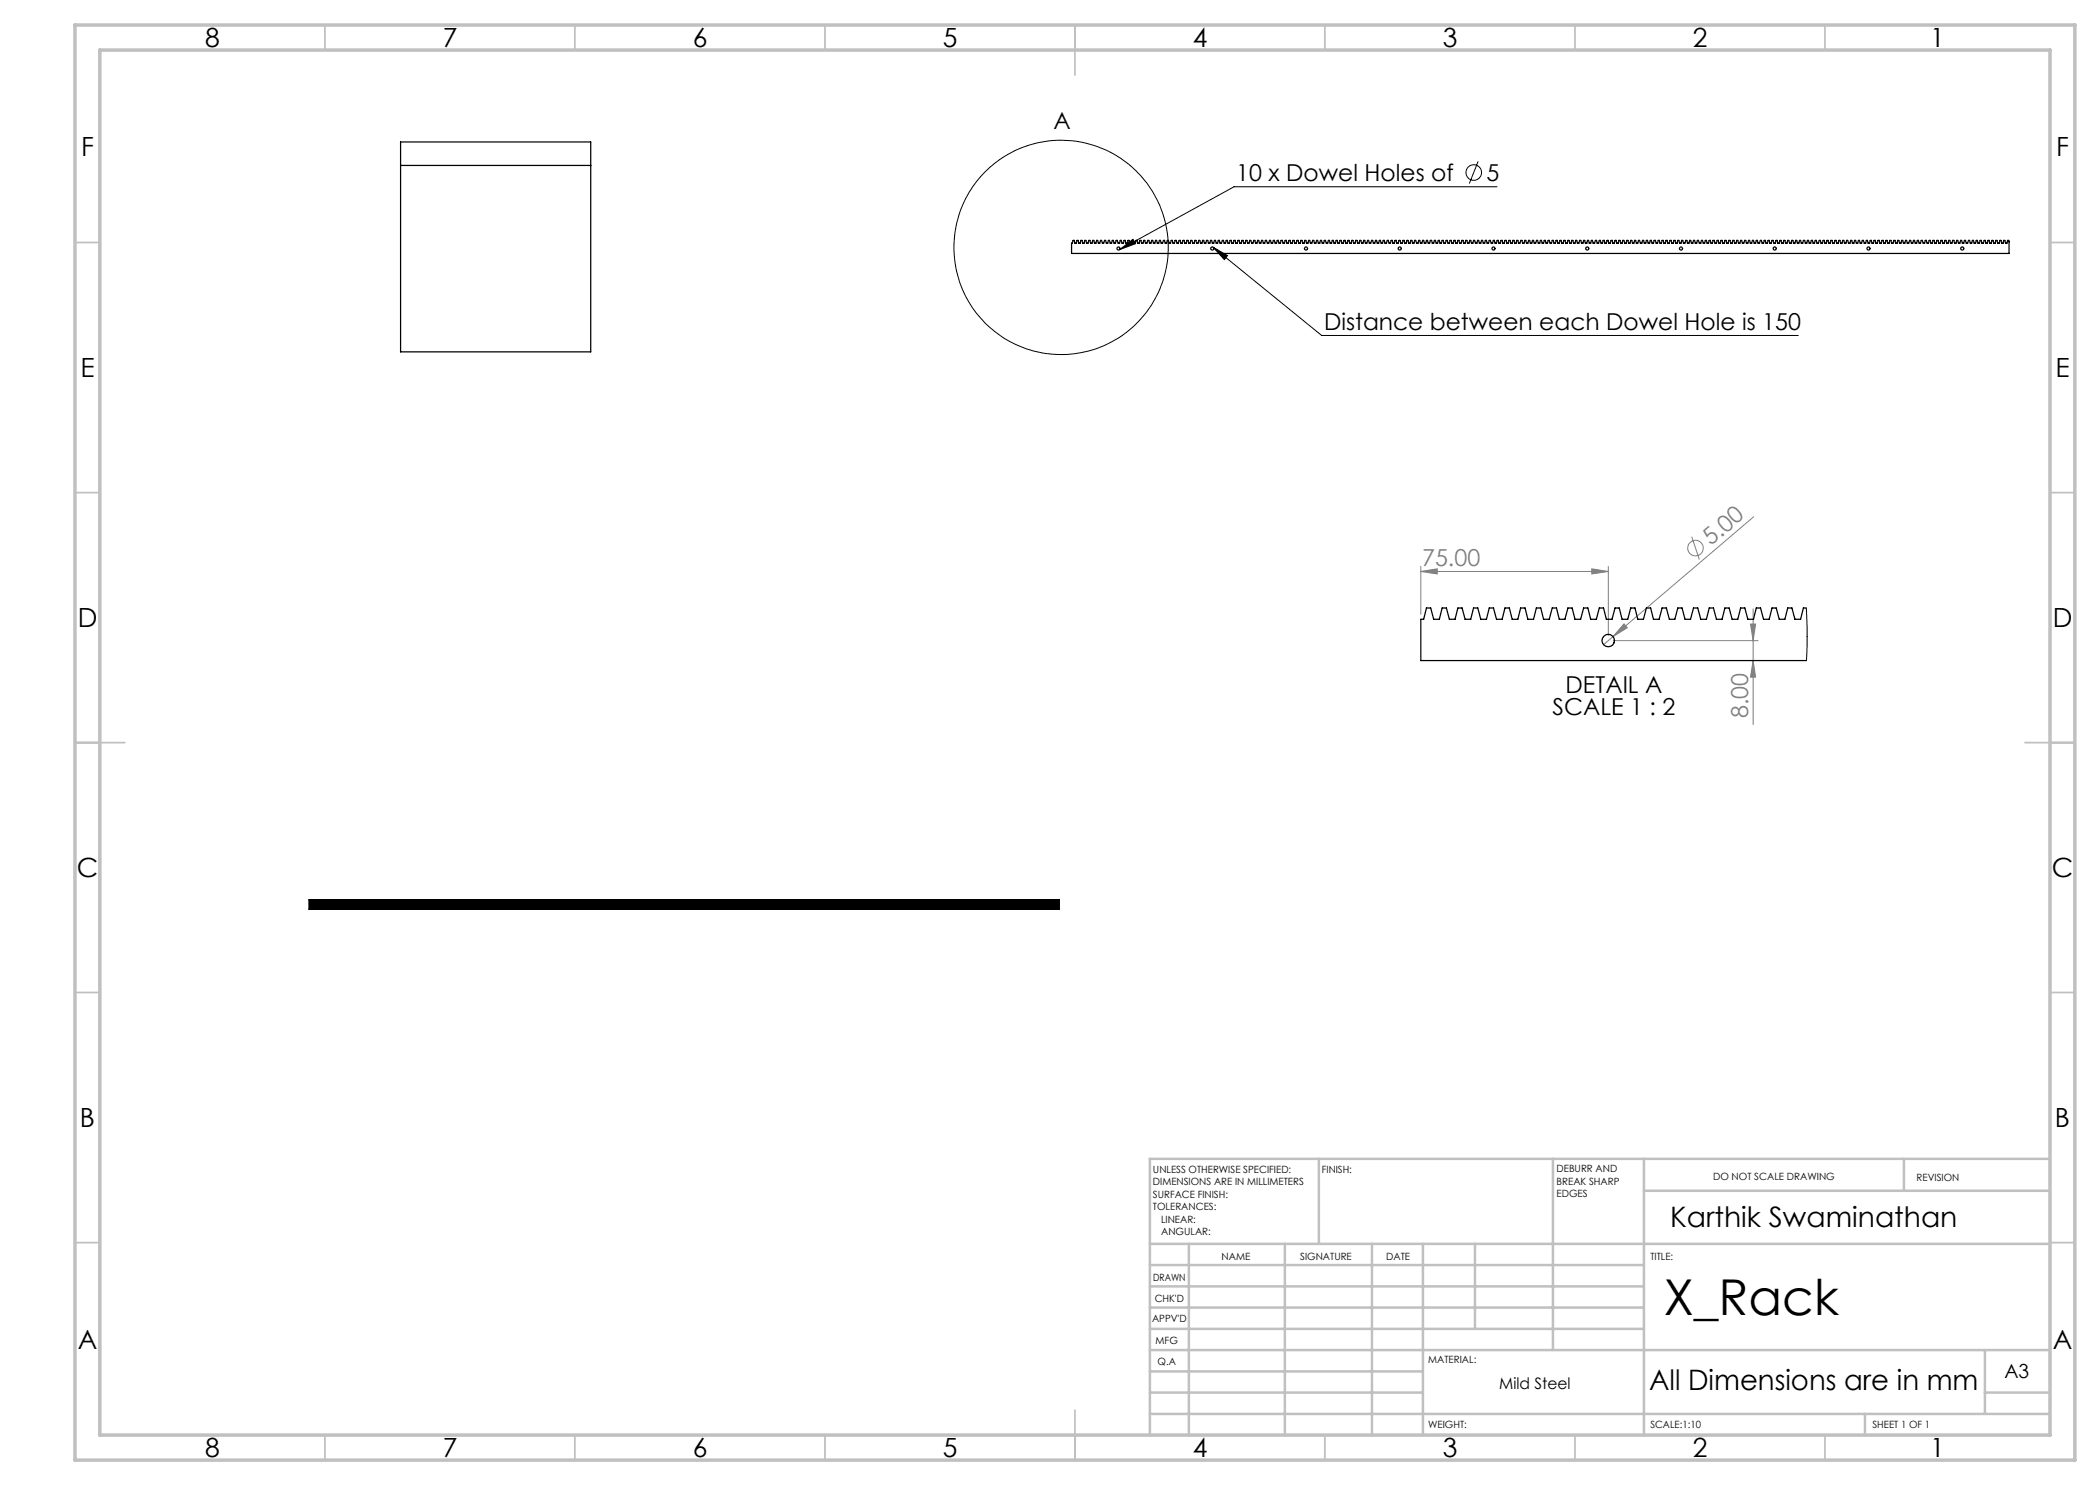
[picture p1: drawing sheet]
<svg xmlns="http://www.w3.org/2000/svg" width="420mm" height="297mm" viewBox="0 0 420 297" stroke-linecap="round" stroke-linejoin="round" font-family="sans-serif">
<g fill="none" stroke="#000" stroke-width=".2">
<path d="M295.6 32.3l-1.7 4.4M299.4 37.4h-52.6l-22.9 12.5M223.9 49.9l2.7-2 .5 .9zM242.6 49.5l2.9 1.6-.6 .8zM242.6 49.5l21.7 17.6h95.4"/>
<circle cx="294.7" cy="34.5" r="1.56"/>
<circle cx="212.2" cy="49.5" r="21.4"/>
</g>
<g fill="none" stroke="#808080" stroke-width=".2">
<path d="M284.2 114.3l3.2-.5v1zM284.2 113.3v9.6M284.2 114.3h37.5M318.3 113.8l3.4 .5-3.4 .5zM321.7 113.3v13.8M338.3 107.3l1.6 4.6M350.7 103.4l-30 25.5M322.7 128.1h28.9M324.8 124.8l.6 .8-2.8 1.7zM350.1 124.8h1l-.5 3.3zM350.6 121.8v23.1M350.6 132.1l.5 3.3h-1z"/>
<circle cx="339.1" cy="109.6" r="1.56"/>
</g>
<g fill="none" stroke="#c0c0c0" stroke-width=".35">
<path d="M65 5v5M115 5v5M165 5v5M215 5v10M265 5v5M315 5v5M365 5v5M15 48.5h5M410 48.5h5M15 98.5h5M410 98.5h5M15 148.5h10"/>
<path d="M405 148.5h10M15 198.5h5M410 198.5h5M15 248.5h5M410 248.5h5M65 287v5M115 287v5M165 287v5M215 282v10M265 287v5M315 287v5M365 287v5"/>
</g>
<g fill="none" stroke="#c0c0c0" stroke-width=".5">
<path d="M263.8 231.8v17M310.6 231.8v38.2M328.8 231.8v55.2M328.8 238.2h81.2M380.8 231.8v6.4M410 231.8h-180v55.2M230 248.8h180M230 257.3h98.8M230 253h98.8M237.8 248.8v38.2M257 248.8v38.2M274.4 248.8v38.2"/>
<path d="M284.6 248.8v38.2M295 248.8v17M230 265.8h98.8M230 261.5h98.8M230 278.5h54.6M230 274.3h54.6M230 270h180M397 278.5h13M397 270v12.8M230 282.8h180M373 282.8v4.2"/>
</g>
<path d="M15 5h400v287h-400zM20 10h390v277h-390z" fill="none" stroke="#c0c0c0" stroke-width=".7"/>
<path d="M223.9 49.9l2.7-2 .5 .9zM242.6 49.5l2.9 1.6-.6 .8z" fill="#000"/>
<g fill="#808080">
<path d="M324.8 124.8l.6 .8-2.8 1.7z"/>
<path d="M318.3 113.8l3.4 .5-3.4 .5zM284.2 114.3l3.2-.5v1z"/>
<path d="M350.1 124.8h1l-.5 3.3zM350.6 132.1l.5 3.3h-1z"/>
</g>
<g fill="none" stroke="#000" stroke-width=".25">
<path d="M80.1 33.1h38M80.1 28.4h38v42h-38zM214.6 48.1h.2l.2 .5h.3l.1-.5h.2l.2 .5h.2l.2-.5h.2l.1 .5h.3l.2-.5h.2l.1 .5h.3l.2-.5h.2l.1 .5h.3l.1-.5h.3l.1 .5h.3l.1-.5h.2l.2 .5h.3l.1-.5h.2l.2 .5h.2l.2-.5h.2l.2 .5h.2l.2-.5h.2l.1 .5h.3l.2-.5h.2l.1 .5h.3l.1-.5h.2l.2 .5h.3l.1-.5h.3l.1 .5h.3l.1-.5h.2l.2 .5h.3l.1-.5h.2l.2 .5h.2l.2-.5h.2l.2 .5h.2l.2-.5h.2l.1 .5h.3l.2-.5h.2l.1 .5h.3l.1-.5h.3l.1 .5h.3l.2-.5h.2l.1 .5h.3l.1-.5h.2l.2 .5h.3l.1-.5h.2l.2 .5h.2l.2-.5h.2l.1 .5h.3l.2-.5h.2l.1 .5h.3l.2-.5h.2l.1 .5h.3l.1-.5h.3l.1 .5h.3l.1-.5h.2l.2 .5h.3l.1-.5h.2l.2 .5h.3l.1-.5h.2l.2 .5h.2l.2-.5h.2l.1 .5h.3l.2-.5h.2l.1 .5h.3l.2-.5h.2l.1 .5h.3l.1-.5h.3l.1 .5h.3l.1-.5h.2l.2 .5h.3l.1-.5h.2l.2 .5h.3l.1-.5h.2l.2 .5h.2l.2-.5h.2l.1 .5h.3l.2-.5h.2l.1 .5h.3l.2-.5h.2l.1 .5h.3l.2-.5h.2l.1 .5h.3l.1-.5h.2l.2 .5h.3l.1-.5h.2l.2 .5h.2l.2-.5h.2l.2 .5h.2l.2-.5h.2l.1 .5h.3l.2-.5h.2l.1 .5h.3l.1-.5h.3l.1 .5h.3l.2-.5h.2l.1 .5h.3l.1-.5h.2l.2 .5h.3l.1-.5h.2l.2 .5h.2l.2-.5h.2l.2 .5h.3l.1-.5h.2l.1 .5h.3l.2-.5h.2l.1 .5h.3l.1-.5h.3l.1 .5h.3l.1-.5h.3l.1 .5h.3l.1-.5h.2l.2 .5h.3l.1-.5h.2l.2 .5h.2l.2-.5h.2l.1 .5h.3l.2-.5h.2l.2 .5h.2l.2-.5h.2l.1 .5h.3l.1-.5h.3l.1 .5h.3l.1-.5h.2l.2 .5h.3l.1-.5h.2l.2 .5h.3l.1-.5h.2l.2 .5h.2l.2-.5h.2l.1 .5h.3l.2-.5h.2l.2 .5h.2l.2-.5h.2l.1 .5h.3l.2-.5h.2l.1 .5h.3l.1-.5h.2l.2 .5h.3l.1-.5h.2l.2 .5h.3l.1-.5h.2l.2 .5h.3l.1-.5h.2l.1 .5h.3l.2-.5h.2l.1 .5h.3l.1-.5h.3l.1 .5h.3l.2-.5h.2l.1 .5h.3l.1-.5h.2l.2 .5h.3l.1-.5h.2l.2 .5h.2l.2-.5h.2l.2 .5h.3l.1-.5h.2l.1 .5h.3l.2-.5h.2l.1 .5h.3l.1-.5h.3l.1 .5h.3l.2-.5h.2l.1 .5h.3l.1-.5h.2l.2 .5h.3l.1-.5h.2l.2 .5h.2l.2-.5h.2l.2 .5h.3l.1-.5h.2l.2 .5h.2l.2-.5h.2l.1 .5h.3l.2-.5h.2l.1 .5h.3l.1-.5h.2l.2 .5h.3l.1-.5h.3l.1 .5h.3l.1-.5h.2l.2 .5h.3l.1-.5h.2l.1 .5h.3l.2-.5h.2l.2 .5h.2l.2-.5h.2l.1 .5h.3l.2-.5h.2l.1 .5h.3l.1-.5h.2l.2 .5h.3l.1-.5h.3l.1 .5h.3l.1-.5h.2l.2 .5h.3l.1-.5h.2l.1 .5h.3l.2-.5h.2l.1 .5h.3l.2-.5h.2l.1 .5h.3l.2-.5h.2l.1 .5h.3l.1-.5h.2l.2 .5h.3l.1-.5h.2l.2 .5h.3l.1-.5h.2l.2 .5h.3l.1-.5h.2l.2 .5h.2l.2-.5h.2l.1 .5h.3l.2-.5h.2l.1 .5h.3l.2-.5h.2l.1 .5h.3l.1-.5h.2l.2 .5h.3l.1-.5h.2l.2 .5h.2l.2-.5h.2l.2 .5h.3l.1-.5h.2l.2 .5h.2l.2-.5h.2l.1 .5h.3l.2-.5h.2l.1 .5h.3l.2-.5h.2l.1 .5h.3l.1-.5h.3l.1 .5h.3l.1-.5h.2l.2 .5h.3l.1-.5h.2l.1 .5h.3l.2-.5h.2l.2 .5h.2l.2-.5h.2l.1 .5h.3l.2-.5h.2l.1 .5h.3l.1-.5h.2l.2 .5h.3l.1-.5h.3l.1 .5h.3l.1-.5h.2l.2 .5h.3l.1-.5h.2l.1 .5h.3l.2-.5h.2l.2 .5h.2l.2-.5h.2l.1 .5h.3l.2-.5h.2l.1 .5h.3l.1-.5h.2l.2 .5h.3l.1-.5h.3l.1 .5h.3l.1-.5h.2l.2 .5h.3l.1-.5h.2l.2 .5h.2l.2-.5h.2l.1 .5h.3l.2-.5h.2l.1 .5h.3l.2-.5h.2l.1 .5h.3l.1-.5h.3l.1 .5h.3l.1-.5h.2l.2 .5h.3l.1-.5h.2l.2 .5h.3l.1-.5h.2l.2 .5h.2l.2-.5h.2l.1 .5h.3l.2-.5h.2l.1 .5h.3l.2-.5h.2l.1 .5h.3l.1-.5h.3l.1 .5h.3l.1-.5h.2l.2 .5h.3l.1-.5h.2l.2 .5h.3l.1-.5h.2l.2 .5h.2l.2-.5h.2l.1 .5h.3l.2-.5h.2l.1 .5h.3l.1-.5h.3l.1 .5h.3l.1-.5h.3l.1 .5h.3l.1-.5h.2l.2 .5h.3l.1-.5h.2l.2 .5h.2l.2-.5h.2l.2 .5h.2l.2-.5h.2l.1 .5h.3l.2-.5h.2l.1 .5h.3l.1-.5h.3l.1 .5h.3l.1-.5h.3l.1 .5h.3l.1-.5h.2l.2 .5h.3l.1-.5h.2l.2 .5h.2l.2-.5h.2l.2 .5h.2l.2-.5h.2l.1 .5h.3l.2-.5h.2l.1 .5h.3l.1-.5h.3l.1 .5h.3l.1-.5h.2l.2 .5h.3l.1-.5h.2l.2 .5h.3l.1-.5h.2l.2 .5h.2l.2-.5h.2l.1 .5h.3l.2-.5h.2l.1 .5h.3l.2-.5h.2l.1 .5h.3l.1-.5h.3l.1 .5h.3l.1-.5h.2l.2 .5h.3l.1-.5h.2l.2 .5h.3l.1-.5h.2l.2 .5h.2l.2-.5h.2l.1 .5h.3l.2-.5h.2l.1 .5h.3l.2-.5h.2l.1 .5h.3l.1-.5h.3l.1 .5h.3l.1-.5h.2l.2 .5h.3l.1-.5h.2l.2 .5h.3l.1-.5h.2l.2 .5h.2l.2-.5h.2l.1 .5h.3l.2-.5h.2l.1 .5h.3l.1-.5h.3l.1 .5h.3l.2-.5h.2l.1 .5h.3l.1-.5h.2l.2 .5h.3l.1-.5h.2l.2 .5h.2l.2-.5h.2l.2 .5h.3l.1-.5h.2l.1 .5h.3l.2-.5h.2l.1 .5h.3l.1-.5h.3l.1 .5h.3l.2-.5h.2l.1 .5h.3l.1-.5h.2l.2 .5h.3l.1-.5h.2l.2 .5h.2l.2-.5h.2l.1 .5h.3l.2-.5h.2l.1 .5h.3l.2-.5h.2l.1 .5h.3l.1-.5h.3l.1 .5h.3l.1-.5h.2l.2 .5h.3l.1-.5h.2l.2 .5h.3l.1-.5h.2l.2 .5h.2l.2-.5h.2l.1 .5h.3l.2-.5h.2l.2 .5h.2l.2-.5h.2l.1 .5h.3l.2-.5h.2l.1 .5h.3l.1-.5h.2l.2 .5h.3l.1-.5h.2l.2 .5h.3l.1-.5h.2l.2 .5h.2l.2-.5h.2l.1 .5h.3l.2-.5h.2l.1 .5h.3l.2-.5h.2l.1 .5h.3l.2-.5h.2l.1 .5h.3l.1-.5h.2l.2 .5h.3l.1-.5h.2l.2 .5h.2l.2-.5h.2l.2 .5h.3l.1-.5h.2l.1 .5h.3l.2-.5h.2l.1 .5h.3l.1-.5h.3l.1 .5h.3l.2-.5h.2l.1 .5h.3l.1-.5h.2l.2 .5h.3l.1-.5h.2l.2 .5h.2l.2-.5h.2l.2 .5h.3l.1-.5h.2l.1 .5h.3l.2-.5h.2l.1 .5h.3l.1-.5h.3l.1 .5h.3l.1-.5h.3l.1 .5h.3l.1-.5h.2l.2 .5h.3l.1-.5h.2l.2 .5h.2l.2-.5h.2l.1 .5h.3l.2-.5h.2l.2 .5h.2l.2-.5h.2l.1 .5h.3l.2-.5h.2l.1 .5h.3l.1-.5h.2l.2 .5h.3l.1-.5h.3l.1 .5h.3l.1-.5h.2l.2 .5h.3l.1-.5h.2l.1 .5h.3l.2-.5h.2l.2 .5h.2l.2-.5h.2l.1 .5h.3l.2-.5h.2l.1 .5h.3l.1-.5h.2l.1 2.6h-187.5v-2.1h.2zM361.2 121.6h-.5l-.6 2.3h-1.1l-.6-2.3h-.9l-.5 2.3h-1.2l-.6-2.3h-.8l-.6 2.3h-1.1l-.6-2.3h-.8l-.6 2.3h-1.1l-.6-2.3h-.9l-.5 2.3h-1.2l-.6-2.3h-.8l-.6 2.3h-1.1l-.6-2.3h-.9l-.5 2.3h-1.2l-.6-2.3h-.8l-.6 2.3h-1.1l-.6-2.3h-.8l-.6 2.3h-1.1l-.6-2.3h-.9l-.6 2.3h-1.1l-.6-2.3h-.8l-.6 2.3h-1.1l-.6-2.3h-.9l-.6 2.3h-1.1l-.6-2.3h-.8l-.6 2.3h-1.1l-.6-2.3h-.8l-.6 2.3h-1.2l-.5-2.3h-.9l-.6 2.3h-1.1l-.6-2.3h-.8l-.6 2.3h-1.1l-.6-2.3h-.9l-.6 2.3h-1.1l-.5-2.3h-.9l-.6 2.3h-1.1l-.6-2.3h-.9l-.5 2.3h-1.2l-.5-2.3h-.9l-.6 2.3h-1.1l-.6-2.3h-.8l-.6 2.3h-1.1l-.6-2.3h-.9l-.6 2.3h-1.1l-.6-2.3h-.8l-.6 2.3h-1.1l-.6-2.3h-.9l-.5 2.3h-1.2l-.6-2.3h-.8l-.6 2.3h-.5v8.2h77.1M61.8 179.9h150v2h-150zM61.9 179.9v2M62.1 179.9v2M62.2 179.9v2M62.3 179.9v2M62.5 179.9v2M62.7 179.9v2M62.8 179.9v2"/>
<path d="M63 179.9v2M63.2 179.9v2M63.3 179.9v2M63.5 179.9v2M63.6 179.9v2M63.8 179.9v2M63.9 179.9v2M64.1 179.9v2M64.2 179.9v2M64.5 179.9v2M64.6 179.9v2M64.7 179.9v2"/>
<path d="M64.8 179.9v2M65.1 179.9v2M65.2 179.9v2M65.4 179.9v2M65.5 179.9v2M65.7 179.9v2M65.8 179.9v2M66 179.9v2M66.1 179.9v2M66.3 179.9v2M66.4 179.9v2M66.6 179.9v2"/>
<path d="M66.7 179.9v2M67 179.9v2M67.1 179.9v2M67.2 179.9v2M67.3 179.9v2M67.6 179.9v2M67.7 179.9v2M67.9 179.9v2M68 179.9v2M68.2 179.9v2M68.3 179.9v2M68.5 179.9v2"/>
<path d="M68.6 179.9v2M68.8 179.9v2M69 179.9v2M69.1 179.9v2M69.3 179.9v2M69.5 179.9v2M69.6 179.9v2M69.7 179.9v2M69.9 179.9v2M70.1 179.9v2M70.2 179.9v2M70.4 179.9v2"/>
<path d="M70.5 179.9v2M70.7 179.9v2M70.8 179.9v2M71 179.9v2M71.1 179.9v2M71.4 179.9v2M71.5 179.9v2M71.6 179.9v2M71.8 179.9v2M72 179.9v2M72.1 179.9v2M72.3 179.9v2"/>
<path d="M72.4 179.9v2M72.6 179.9v2M72.7 179.9v2M72.9 179.9v2M73 179.9v2M73.2 179.9v2M73.3 179.9v2M73.5 179.9v2M73.6 179.9v2M73.9 179.9v2M74 179.9v2M74.2 179.9v2"/>
<path d="M74.3 179.9v2M74.5 179.9v2M74.6 179.9v2M74.8 179.9v2M74.9 179.9v2M75.1 179.9v2M75.2 179.9v2M75.4 179.9v2M75.5 179.9v2M75.7 179.9v2M75.9 179.9v2M76 179.9v2"/>
<path d="M76.2 179.9v2M76.4 179.9v2M76.5 179.9v2M76.7 179.9v2M76.8 179.9v2M77 179.9v2M77.1 179.9v2M77.3 179.9v2M77.4 179.9v2M77.6 179.9v2M77.8 179.9v2M77.9 179.9v2"/>
<path d="M78 179.9v2M78.3 179.9v2M78.4 179.9v2M78.6 179.9v2M78.7 179.9v2M78.9 179.9v2M79 179.9v2M79.2 179.9v2M79.3 179.9v2M79.5 179.9v2M79.6 179.9v2M79.8 179.9v2"/>
<path d="M79.9 179.9v2M80.2 179.9v2M80.3 179.9v2M80.4 179.9v2M80.5 179.9v2M80.8 179.9v2M80.9 179.9v2M81.1 179.9v2M81.2 179.9v2M81.4 179.9v2M81.5 179.9v2M81.7 179.9v2"/>
<path d="M81.8 179.9v2M82 179.9v2M82.2 179.9v2M82.3 179.9v2M82.4 179.9v2M82.7 179.9v2M82.8 179.9v2M82.9 179.9v2M83.1 179.9v2M83.3 179.9v2M83.4 179.9v2M83.6 179.9v2"/>
<path d="M83.7 179.9v2M83.9 179.9v2M84 179.9v2M84.2 179.9v2M84.3 179.9v2M84.6 179.9v2M84.7 179.9v2M84.8 179.9v2M84.9 179.9v2M85.2 179.9v2M85.3 179.9v2M85.5 179.9v2"/>
<path d="M85.6 179.9v2M85.8 179.9v2M85.9 179.9v2M86.1 179.9v2M86.2 179.9v2M86.4 179.9v2M86.5 179.9v2M86.7 179.9v2M86.8 179.9v2M87.1 179.9v2M87.2 179.9v2M87.3 179.9v2"/>
<path d="M87.5 179.9v2M87.7 179.9v2M87.8 179.9v2M88 179.9v2M88.1 179.9v2M88.3 179.9v2M88.4 179.9v2M88.6 179.9v2M88.7 179.9v2M88.9 179.9v2M89.1 179.9v2M89.2 179.9v2"/>
<path d="M89.4 179.9v2M89.6 179.9v2M89.7 179.9v2M89.9 179.9v2M90 179.9v2M90.2 179.9v2M90.3 179.9v2M90.5 179.9v2M90.6 179.9v2M90.8 179.9v2M90.9 179.9v2M91.1 179.9v2"/>
<path d="M91.2 179.9v2M91.5 179.9v2M91.6 179.9v2M91.8 179.9v2M91.9 179.9v2M92.1 179.9v2M92.2 179.9v2M92.4 179.9v2M92.5 179.9v2M92.7 179.9v2M92.8 179.9v2M93 179.9v2"/>
<path d="M93.1 179.9v2M93.3 179.9v2M93.5 179.9v2M93.6 179.9v2M93.7 179.9v2M94 179.9v2M94.1 179.9v2M94.3 179.9v2M94.4 179.9v2M94.6 179.9v2M94.7 179.9v2M94.9 179.9v2"/>
<path d="M95 179.9v2M95.2 179.9v2M95.4 179.9v2M95.5 179.9v2M95.6 179.9v2M95.8 179.9v2M96 179.9v2M96.1 179.9v2M96.3 179.9v2M96.5 179.9v2M96.6 179.9v2M96.8 179.9v2"/>
<path d="M96.9 179.9v2M97.1 179.9v2M97.2 179.9v2M97.4 179.9v2M97.5 179.9v2M97.8 179.9v2M97.9 179.9v2M98 179.9v2M98.1 179.9v2M98.4 179.9v2M98.5 179.9v2M98.7 179.9v2"/>
<path d="M98.8 179.9v2M99 179.9v2M99.1 179.9v2M99.3 179.9v2M99.4 179.9v2M99.6 179.9v2M99.7 179.9v2M99.9 179.9v2M100 179.9v2M100.3 179.9v2M100.4 179.9v2M100.5 179.9v2"/>
<path d="M100.6 179.9v2M100.9 179.9v2M101 179.9v2M101.2 179.9v2M101.3 179.9v2M101.5 179.9v2M101.6 179.9v2M101.8 179.9v2M101.9 179.9v2M102.1 179.9v2M102.3 179.9v2M102.4 179.9v2"/>
<path d="M102.6 179.9v2M102.8 179.9v2M102.9 179.9v2M103 179.9v2M103.2 179.9v2M103.4 179.9v2M103.5 179.9v2M103.7 179.9v2M103.8 179.9v2M104 179.9v2M104.1 179.9v2M104.3 179.9v2"/>
<path d="M104.4 179.9v2M104.7 179.9v2M104.8 179.9v2M105 179.9v2M105.1 179.9v2M105.3 179.9v2M105.4 179.9v2M105.6 179.9v2M105.7 179.9v2M105.9 179.9v2M106 179.9v2M106.2 179.9v2"/>
<path d="M106.3 179.9v2M106.5 179.9v2M106.6 179.9v2M106.8 179.9v2M106.9 179.9v2M107.2 179.9v2M107.3 179.9v2M107.5 179.9v2M107.6 179.9v2M107.8 179.9v2M107.9 179.9v2M108.1 179.9v2"/>
<path d="M108.2 179.9v2M108.4 179.9v2M108.5 179.9v2M108.7 179.9v2M108.8 179.9v2M109 179.9v2M109.2 179.9v2M109.3 179.9v2M109.5 179.9v2M109.7 179.9v2M109.8 179.9v2M110 179.9v2"/>
<path d="M110.1 179.9v2M110.3 179.9v2M110.4 179.9v2M110.6 179.9v2M110.7 179.9v2M110.9 179.9v2M111.1 179.9v2M111.2 179.9v2M111.3 179.9v2M111.5 179.9v2M111.7 179.9v2M111.9 179.9v2"/>
<path d="M112 179.9v2M112.2 179.9v2M112.3 179.9v2M112.5 179.9v2M112.6 179.9v2M112.8 179.9v2M112.9 179.9v2M113.1 179.9v2M113.2 179.9v2M113.5 179.9v2M113.6 179.9v2M113.7 179.9v2"/>
<path d="M113.8 179.9v2M114.1 179.9v2M114.2 179.9v2M114.4 179.9v2M114.5 179.9v2M114.7 179.9v2M114.8 179.9v2M115 179.9v2M115.1 179.9v2M115.3 179.9v2M115.5 179.9v2M115.6 179.9v2"/>
<path d="M115.7 179.9v2M116 179.9v2M116.1 179.9v2M116.2 179.9v2M116.4 179.9v2M116.6 179.9v2M116.7 179.9v2M116.9 179.9v2M117 179.9v2M117.2 179.9v2M117.3 179.9v2M117.5 179.9v2"/>
<path d="M117.6 179.9v2M117.9 179.9v2M118 179.9v2M118.1 179.9v2M118.3 179.9v2M118.5 179.9v2M118.6 179.9v2M118.8 179.9v2M118.9 179.9v2M119.1 179.9v2M119.2 179.9v2M119.4 179.9v2"/>
<path d="M119.5 179.9v2M119.7 179.9v2M119.8 179.9v2M120 179.9v2M120.1 179.9v2M120.4 179.9v2M120.5 179.9v2M120.6 179.9v2M120.8 179.9v2M121 179.9v2M121.1 179.9v2M121.3 179.9v2"/>
<path d="M121.4 179.9v2M121.6 179.9v2M121.7 179.9v2M121.9 179.9v2M122 179.9v2M122.2 179.9v2M122.4 179.9v2M122.5 179.9v2M122.7 179.9v2M122.9 179.9v2M123 179.9v2M123.2 179.9v2"/>
<path d="M123.3 179.9v2M123.5 179.9v2M123.6 179.9v2M123.8 179.9v2M123.9 179.9v2M124.1 179.9v2M124.2 179.9v2M124.4 179.9v2M124.5 179.9v2M124.8 179.9v2M124.9 179.9v2M125.1 179.9v2"/>
<path d="M125.2 179.9v2M125.4 179.9v2M125.5 179.9v2M125.7 179.9v2M125.8 179.9v2M126 179.9v2M126.1 179.9v2M126.3 179.9v2M126.4 179.9v2M126.6 179.9v2M126.8 179.9v2M126.9 179.9v2"/>
<path d="M127 179.9v2M127.3 179.9v2M127.4 179.9v2M127.6 179.9v2M127.7 179.9v2M127.9 179.9v2M128 179.9v2M128.2 179.9v2M128.3 179.9v2M128.5 179.9v2M128.7 179.9v2M128.8 179.9v2"/>
<path d="M128.9 179.9v2M129.2 179.9v2M129.3 179.9v2M129.4 179.9v2M129.6 179.9v2M129.8 179.9v2M129.9 179.9v2M130.1 179.9v2M130.2 179.9v2M130.4 179.9v2M130.5 179.9v2M130.7 179.9v2"/>
<path d="M130.8 179.9v2M131.1 179.9v2M131.2 179.9v2M131.3 179.9v2M131.4 179.9v2M131.7 179.9v2M131.8 179.9v2M132 179.9v2M132.1 179.9v2M132.3 179.9v2M132.4 179.9v2M132.6 179.9v2"/>
<path d="M132.7 179.9v2M132.9 179.9v2M133 179.9v2M133.2 179.9v2M133.3 179.9v2M133.6 179.9v2M133.7 179.9v2M133.8 179.9v2M133.9 179.9v2M134.2 179.9v2M134.3 179.9v2M134.5 179.9v2"/>
<path d="M134.6 179.9v2M134.8 179.9v2M134.9 179.9v2M135.1 179.9v2M135.2 179.9v2M135.4 179.9v2M135.6 179.9v2M135.7 179.9v2M135.9 179.9v2M136.1 179.9v2M136.2 179.9v2M136.3 179.9v2"/>
<path d="M136.5 179.9v2M136.7 179.9v2M136.8 179.9v2M137 179.9v2M137.1 179.9v2M137.3 179.9v2M137.4 179.9v2M137.6 179.9v2M137.7 179.9v2M138 179.9v2M138.1 179.9v2M138.3 179.9v2"/>
<path d="M138.4 179.9v2M138.6 179.9v2M138.7 179.9v2M138.9 179.9v2M139 179.9v2M139.2 179.9v2M139.3 179.9v2M139.5 179.9v2M139.6 179.9v2M139.8 179.9v2M139.9 179.9v2M140.1 179.9v2"/>
<path d="M140.2 179.9v2M140.5 179.9v2M140.6 179.9v2M140.8 179.9v2M140.9 179.9v2M141.1 179.9v2M141.2 179.9v2M141.4 179.9v2M141.5 179.9v2M141.7 179.9v2M141.9 179.9v2M142 179.9v2"/>
<path d="M142.1 179.9v2M142.3 179.9v2M142.5 179.9v2M142.6 179.9v2M142.8 179.9v2M143 179.9v2M143.1 179.9v2M143.3 179.9v2M143.4 179.9v2M143.6 179.9v2M143.7 179.9v2M143.9 179.9v2"/>
<path d="M144 179.9v2M144.3 179.9v2M144.4 179.9v2M144.5 179.9v2M144.6 179.9v2M144.9 179.9v2M145 179.9v2M145.2 179.9v2M145.3 179.9v2M145.5 179.9v2M145.6 179.9v2M145.8 179.9v2"/>
<path d="M145.9 179.9v2M146.1 179.9v2M146.2 179.9v2M146.4 179.9v2M146.5 179.9v2M146.8 179.9v2M146.9 179.9v2M147 179.9v2M147.1 179.9v2M147.4 179.9v2M147.5 179.9v2M147.7 179.9v2"/>
<path d="M147.8 179.9v2M148 179.9v2M148.1 179.9v2M148.3 179.9v2M148.4 179.9v2M148.6 179.9v2M148.8 179.9v2M148.9 179.9v2M149 179.9v2M149.3 179.9v2M149.4 179.9v2M149.5 179.9v2"/>
<path d="M149.7 179.9v2M149.9 179.9v2M150 179.9v2M150.2 179.9v2M150.3 179.9v2M150.5 179.9v2M150.6 179.9v2M150.8 179.9v2M150.9 179.9v2M151.2 179.9v2M151.3 179.9v2M151.4 179.9v2"/>
<path d="M151.6 179.9v2M151.8 179.9v2M151.9 179.9v2M152 179.9v2M152.2 179.9v2M152.4 179.9v2M152.5 179.9v2M152.7 179.9v2M152.8 179.9v2M153 179.9v2M153.1 179.9v2M153.3 179.9v2"/>
<path d="M153.4 179.9v2M153.7 179.9v2M153.8 179.9v2M154 179.9v2M154.1 179.9v2M154.3 179.9v2M154.4 179.9v2M154.6 179.9v2M154.7 179.9v2M154.9 179.9v2M155 179.9v2M155.2 179.9v2"/>
<path d="M155.3 179.9v2M155.5 179.9v2M155.7 179.9v2M155.8 179.9v2M156 179.9v2M156.2 179.9v2M156.3 179.9v2M156.5 179.9v2M156.6 179.9v2M156.8 179.9v2M156.9 179.9v2M157.1 179.9v2"/>
<path d="M157.2 179.9v2M157.4 179.9v2M157.6 179.9v2M157.7 179.9v2M157.8 179.9v2M158 179.9v2M158.2 179.9v2M158.4 179.9v2M158.5 179.9v2M158.7 179.9v2M158.8 179.9v2M159 179.9v2"/>
<path d="M159.1 179.9v2M159.3 179.9v2M159.4 179.9v2M159.6 179.9v2M159.7 179.9v2M159.9 179.9v2M160.1 179.9v2M160.2 179.9v2M160.3 179.9v2M160.6 179.9v2M160.7 179.9v2M160.9 179.9v2"/>
<path d="M161 179.9v2M161.2 179.9v2M161.3 179.9v2M161.5 179.9v2M161.6 179.9v2M161.8 179.9v2M162 179.9v2M162.1 179.9v2M162.2 179.9v2M162.5 179.9v2M162.6 179.9v2M162.7 179.9v2"/>
<path d="M162.9 179.9v2M163.1 179.9v2M163.2 179.9v2M163.4 179.9v2M163.5 179.9v2M163.7 179.9v2M163.8 179.9v2M164 179.9v2M164.1 179.9v2M164.4 179.9v2M164.5 179.9v2M164.6 179.9v2"/>
<path d="M164.7 179.9v2M165 179.9v2M165.1 179.9v2M165.3 179.9v2M165.4 179.9v2M165.6 179.9v2M165.7 179.9v2M165.9 179.9v2M166 179.9v2M166.2 179.9v2M166.3 179.9v2M166.5 179.9v2"/>
<path d="M166.6 179.9v2M166.9 179.9v2M167 179.9v2M167.1 179.9v2M167.3 179.9v2M167.5 179.9v2M167.6 179.9v2M167.8 179.9v2M167.9 179.9v2M168.1 179.9v2M168.2 179.9v2M168.4 179.9v2"/>
<path d="M168.5 179.9v2M168.7 179.9v2M168.9 179.9v2M169 179.9v2M169.2 179.9v2M169.4 179.9v2M169.5 179.9v2M169.7 179.9v2M169.8 179.9v2M170 179.9v2M170.1 179.9v2M170.3 179.9v2"/>
<path d="M170.4 179.9v2M170.6 179.9v2M170.7 179.9v2M170.9 179.9v2M171 179.9v2M171.2 179.9v2M171.4 179.9v2M171.6 179.9v2M171.7 179.9v2M171.9 179.9v2M172 179.9v2M172.2 179.9v2"/>
<path d="M172.3 179.9v2M172.5 179.9v2M172.6 179.9v2M172.8 179.9v2M172.9 179.9v2M173.1 179.9v2M173.2 179.9v2M173.4 179.9v2M173.5 179.9v2M173.8 179.9v2M173.9 179.9v2M174.1 179.9v2"/>
<path d="M174.2 179.9v2M174.4 179.9v2M174.5 179.9v2M174.7 179.9v2M174.8 179.9v2M175 179.9v2M175.2 179.9v2M175.3 179.9v2M175.4 179.9v2M175.6 179.9v2M175.8 179.9v2M175.9 179.9v2"/>
<path d="M176.1 179.9v2M176.3 179.9v2M176.4 179.9v2M176.6 179.9v2M176.7 179.9v2M176.9 179.9v2M177 179.9v2M177.2 179.9v2M177.3 179.9v2M177.6 179.9v2M177.7 179.9v2M177.8 179.9v2"/>
<path d="M177.9 179.9v2M178.2 179.9v2M178.3 179.9v2M178.5 179.9v2M178.6 179.9v2M178.8 179.9v2M178.9 179.9v2M179.1 179.9v2M179.2 179.9v2M179.4 179.9v2M179.5 179.9v2M179.7 179.9v2"/>
<path d="M179.8 179.9v2M180.1 179.9v2M180.2 179.9v2M180.3 179.9v2M180.4 179.9v2M180.7 179.9v2M180.8 179.9v2M181 179.9v2M181.1 179.9v2M181.3 179.9v2M181.4 179.9v2M181.6 179.9v2"/>
<path d="M181.7 179.9v2M181.9 179.9v2M182.1 179.9v2M182.2 179.9v2M182.4 179.9v2M182.6 179.9v2M182.7 179.9v2M182.8 179.9v2M183 179.9v2M183.2 179.9v2M183.3 179.9v2M183.5 179.9v2"/>
<path d="M183.6 179.9v2M183.8 179.9v2M183.9 179.9v2M184.1 179.9v2M184.2 179.9v2M184.5 179.9v2M184.6 179.9v2M184.7 179.9v2M184.9 179.9v2M185.1 179.9v2M185.2 179.9v2M185.3 179.9v2"/>
<path d="M185.5 179.9v2M185.7 179.9v2M185.8 179.9v2M186 179.9v2M186.1 179.9v2M186.3 179.9v2M186.4 179.9v2M186.6 179.9v2M186.7 179.9v2M187 179.9v2M187.1 179.9v2M187.3 179.9v2"/>
<path d="M187.4 179.9v2M187.6 179.9v2M187.7 179.9v2M187.9 179.9v2M188 179.9v2M188.2 179.9v2M188.3 179.9v2M188.5 179.9v2M188.6 179.9v2M188.8 179.9v2M188.9 179.9v2M189.1 179.9v2"/>
<path d="M189.3 179.9v2M189.5 179.9v2M189.6 179.9v2M189.8 179.9v2M189.9 179.9v2M190.1 179.9v2M190.2 179.9v2M190.4 179.9v2M190.5 179.9v2M190.7 179.9v2M190.9 179.9v2M191 179.9v2"/>
<path d="M191.1 179.9v2M191.3 179.9v2M191.5 179.9v2M191.7 179.9v2M191.8 179.9v2M192 179.9v2M192.1 179.9v2M192.3 179.9v2M192.4 179.9v2M192.6 179.9v2M192.7 179.9v2M192.9 179.9v2"/>
<path d="M193 179.9v2M193.3 179.9v2M193.4 179.9v2M193.5 179.9v2M193.6 179.9v2M193.9 179.9v2M194 179.9v2M194.2 179.9v2M194.3 179.9v2M194.5 179.9v2M194.6 179.9v2M194.8 179.9v2"/>
<path d="M194.9 179.9v2M195.1 179.9v2M195.3 179.9v2M195.4 179.9v2M195.5 179.9v2M195.8 179.9v2M195.9 179.9v2M196 179.9v2M196.2 179.9v2M196.4 179.9v2M196.5 179.9v2M196.7 179.9v2"/>
<path d="M196.8 179.9v2M197 179.9v2M197.1 179.9v2M197.3 179.9v2M197.4 179.9v2M197.7 179.9v2M197.8 179.9v2M197.9 179.9v2M198 179.9v2M198.3 179.9v2M198.4 179.9v2M198.5 179.9v2"/>
<path d="M198.7 179.9v2M198.9 179.9v2M199 179.9v2M199.2 179.9v2M199.3 179.9v2M199.5 179.9v2M199.6 179.9v2M199.8 179.9v2M199.9 179.9v2M200.2 179.9v2M200.3 179.9v2M200.4 179.9v2"/>
<path d="M200.6 179.9v2M200.8 179.9v2M200.9 179.9v2M201.1 179.9v2M201.2 179.9v2M201.4 179.9v2M201.5 179.9v2M201.7 179.9v2M201.8 179.9v2M202 179.9v2M202.2 179.9v2M202.3 179.9v2"/>
<path d="M202.5 179.9v2M202.7 179.9v2M202.8 179.9v2M203 179.9v2M203.1 179.9v2M203.3 179.9v2M203.4 179.9v2M203.6 179.9v2M203.7 179.9v2M203.9 179.9v2M204 179.9v2M204.2 179.9v2"/>
<path d="M204.3 179.9v2M204.5 179.9v2M204.7 179.9v2M204.9 179.9v2M205 179.9v2M205.2 179.9v2M205.3 179.9v2M205.5 179.9v2M205.6 179.9v2M205.8 179.9v2M205.9 179.9v2M206.1 179.9v2"/>
<path d="M206.2 179.9v2M206.4 179.9v2M206.6 179.9v2M206.7 179.9v2M206.8 179.9v2M207.1 179.9v2M207.2 179.9v2M207.4 179.9v2M207.5 179.9v2M207.7 179.9v2M207.8 179.9v2M208 179.9v2"/>
<path d="M208.1 179.9v2M208.3 179.9v2M208.5 179.9v2M208.6 179.9v2M208.7 179.9v2M209 179.9v2M209.1 179.9v2M209.2 179.9v2M209.4 179.9v2M209.6 179.9v2M209.7 179.9v2M209.9 179.9v2"/>
<path d="M210 179.9v2M210.2 179.9v2M210.3 179.9v2M210.5 179.9v2M210.6 179.9v2M210.9 179.9v2M211 179.9v2M211.1 179.9v2M211.2 179.9v2M211.5 179.9v2M211.6 179.9v2M211.7 179.9v2"/>
<circle cx="223.7" cy="49.7" r=".31"/>
<circle cx="242.5" cy="49.7" r=".32"/>
<circle cx="261.2" cy="49.7" r=".31"/>
<circle cx="279.9" cy="49.7" r=".31"/>
<circle cx="298.7" cy="49.7" r=".31"/>
<circle cx="317.4" cy="49.7" r=".31"/>
<circle cx="336.2" cy="49.7" r=".31"/>
<circle cx="354.9" cy="49.7" r=".31"/>
<circle cx="373.7" cy="49.7" r=".31"/>
<circle cx="392.4" cy="49.7" r=".31"/>
<circle cx="321.6" cy="128.1" r="1.24"/>
</g>
<path d="M361.2 121.6l.2 3.4-.1 7.1" fill="none" stroke="#000" stroke-width=".2"/>
<text font-size="9.9" x="332.8" y="263.1">X_Rack</text>
<g font-size="5.6">
<text x="334" y="245.3">Karthik Swaminathan</text>
<text x="329.8" y="277.9">All Dimensions are in mm</text>
</g>
<g font-size="5.3">
<text x="41" y="9.5">8</text>
<text x="88.5" y="9.5">7</text>
<text x="138.5" y="9.5">6</text>
<text x="188.5" y="9.5">5</text>
<text x="238.5" y="9.5">4</text>
<text x="288.5" y="9.5">3</text>
<text x="338.5" y="9.5">2</text>
<text x="386" y="9.5">1</text>
<text x="16.2" y="31.2">F</text>
<text x="411.2" y="31.2">F</text>
<text x="16.1" y="75.5">E</text>
<text x="411.1" y="75.5">E</text>
<text x="15.5" y="125.5">D</text>
<text x="410.5" y="125.5">D</text>
<text x="15.4" y="175.5">C</text>
<text x="410.4" y="175.5">C</text>
<text x="16" y="225.5">B</text>
<text x="411" y="225.5">B</text>
<text x="15.5" y="269.7">A</text>
<text x="410.5" y="269.7">A</text>
<text x="41" y="291.5">8</text>
<text x="88.5" y="291.5">7</text>
<text x="138.5" y="291.5">6</text>
<text x="188.5" y="291.5">5</text>
<text x="238.5" y="291.5">4</text>
<text x="288.5" y="291.5">3</text>
<text x="338.5" y="291.5">2</text>
<text x="386" y="291.5">1</text>
</g>
<g font-size="4.7">
<text x="210.7" y="25.7">A</text>
<text x="247.3" y="36.3">10 x Dowel Holes of</text>
<text x="297.3" y="36.3">5</text>
<text x="264.8" y="66">Distance between each Dowel Hole is 150</text>
<text x="310.5" y="143.1">SCALE 1 : 2</text>
<text x="313.1" y="138.5">DETAIL A</text>
</g>
<g font-size="4.7" fill="#808080">
<text x="284.4" y="113.3">75.00</text>
<text x="342.2" y="109.2" transform="rotate(-40 342.2 109.2)">5.00</text>
<text x="349.6" y="143.6" transform="rotate(-90 349.6 143.6)">8.00</text>
</g>
<text font-size="3.9" x="400.9" y="275.5">A3</text>
<text font-size="3.2" x="299.8" y="277.9">Mild Steel</text>
<g font-size="2">
<text x="230.6" y="234.6">UNLESS OTHERWISE SPECIFIED:</text>
<text x="230.6" y="237.1">DIMENSIONS ARE IN MILLIMETERS</text>
<text x="230.6" y="239.6">SURFACE FINISH:</text>
<text x="264.4" y="234.6">FINISH:</text>
<text x="311.3" y="234.5">DEBURR AND</text>
<text x="311.3" y="237">BREAK SHARP</text>
<text x="311.3" y="239.5">EDGES</text>
<text x="342.6" y="236">DO NOT SCALE DRAWING</text>
<text x="383.3" y="236.2">REVISION</text>
<text x="230.6" y="242.1">TOLERANCES:</text>
<text x="232.2" y="244.6">LINEAR:</text>
<text x="232.2" y="247.1">ANGULAR:</text>
<text x="244.3" y="252">NAME</text>
<text x="260" y="251.9">SIGNATURE</text>
<text x="277.2" y="251.9">DATE</text>
<text x="330.1" y="251.9">TITLE:</text>
<text x="230.6" y="256.1">DRAWN</text>
<text x="230.9" y="260.3">CHK'D</text>
<text x="230.4" y="264.4">APPV'D</text>
<text x="231.1" y="268.8">MFG</text>
<text x="231.5" y="273">Q.A</text>
<text x="285.6" y="272.5">MATERIAL:</text>
<text x="285.6" y="285.5">WEIGHT:</text>
<text x="330.1" y="285.6">SCALE:1:10</text>
<text x="374.5" y="285.6">SHEET 1 OF 1</text>
</g>
</svg>
